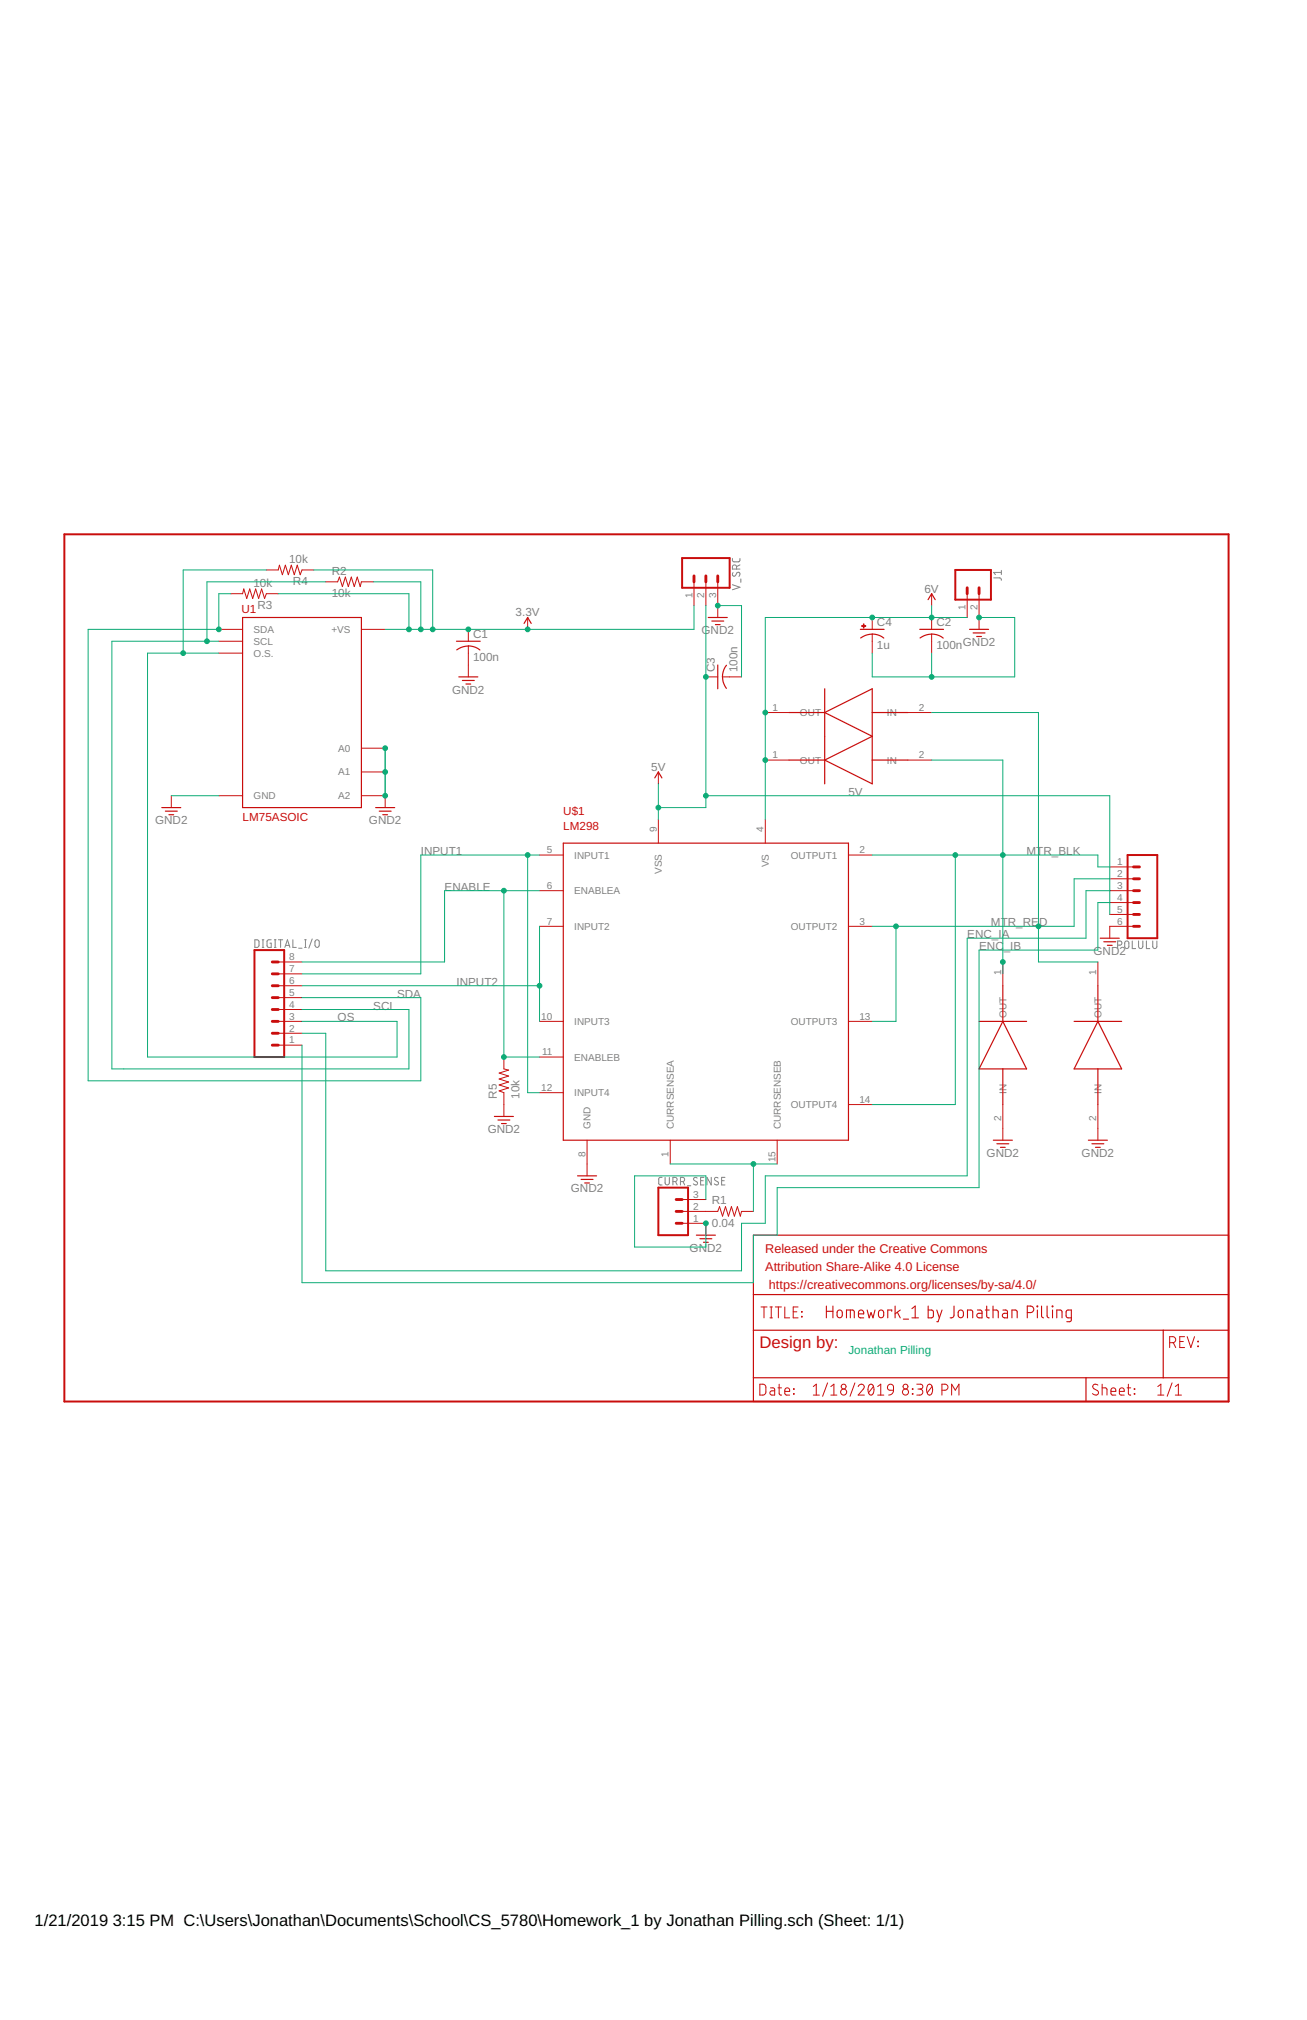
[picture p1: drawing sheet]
<svg xmlns="http://www.w3.org/2000/svg" width="279mm" height="432mm" viewBox="0 0 279 432" stroke-linecap="round" stroke-linejoin="round" font-family="sans-serif">
<g fill="none" stroke="#808080" stroke-width=".21">
<path d="M156.6 119.4v.5l.3 .2h1.1l.2-.2v-.5M156.6 125l1.6 .5-1.6 .6M156.7 122.4a.41 .41 0 0 0-.1 .6 .41 .41 0 0 0 .6 0l.3-.5a.44 .44 0 0 1 .7 .1 .44 .44 0 0 1-.2 .6M157.5 121.6v-.4a.44 .44 0 0 0-.5-.4 .44 .44 0 0 0-.4 .4v.4h1.6M158.2 120.8l-.7 .3M158.4 123.8v.7M212.4 123.5h1.4l.3 .6M214.1 121.9v.9M214.1 122.4h-1.7l.4 .4M54.5 200.9h.6l.3 .3v1l-.3 .3h-.6zM56 200.9h.4M56 202.5h.4"/>
<path d="M56.2 200.9v1.6M58 200.9h-.7l-.2 .2v1.1l.2 .3h.7v-.9h-.3M58.7 200.9h.3M58.7 202.5h.3M58.8 200.9v1.6M59.5 200.9h.9M60 200.9v1.6M60.9 202.5l.5-1.6 .6 1.6M61 202.1h.8M62.6 200.9v1.6h.7M63.8 202.7h.8M65.1 200.9h.4"/>
<path d="M65.1 202.5h.4M65.3 200.9v1.6M66.7 200.7l-.7 2M67.5 201l.3-.1 .3 .1 .1 1.1a.46 .46 0 0 1-.4 .4 .46 .46 0 0 1-.5-.4zM238.9 202h.5a.44 .44 0 0 0 .4-.4 .44 .44 0 0 0-.4-.5h-.5v1.7M240.6 201.3l.3-.2 .3 .2 .1 1a.44 .44 0 0 1-.4 .5 .44 .44 0 0 1-.5-.5zM242 201.1v1.7h.8M243.4 201.1v1.2a.46 .46 0 0 0 .5 .5 .46 .46 0 0 0 .4-.5v-1.2M245.1 201.1v1.7h.7M246.4 201.1v1.2a.44 .44 0 0 0 .5 .5 .44 .44 0 0 0 .4-.5v-1.2M141.5 251.7h-.5l-.2 .3v1.1l.2 .2h.5M142.2 251.7v1.2a.46 .46 0 0 0 .4 .4 .46 .46 0 0 0 .5-.4v-1.2"/>
<path d="M143.8 252.6h.5a.46 .46 0 0 0 .5-.5 .46 .46 0 0 0-.5-.4h-.5v1.6M144.4 252.6l.4 .7M145.5 252.6h.4a.46 .46 0 0 0 .5-.5 .46 .46 0 0 0-.5-.4h-.4v1.6M146 252.6l.4 .7M147 253.5h.7M149 251.8l-.2-.1a.38 .38 0 0 0-.5 .1 .38 .38 0 0 0 .1 .5l.5 .3a.41 .41 0 0 1 .1 .6 .41 .41 0 0 1-.6 0l-.2-.1M149.8 252.4h.5M150.5 251.7h-.7v1.6h.7M152 251.7v1.6l-.9-1.6v1.6M153.5 251.8l-.5-.1-.3 .3 .1 .3 .6 .3a.4 .4 0 0 1 .1 .6 .4 .4 0 0 1-.6 0l-.2-.1M154.3 252.4h.5M155 251.7h-.7v1.6h.7"/>
</g>
<path d="M13.8 114.2h248.8v185.4h-248.8zM145.8 119.3h10.2v6.3h-10.2zM204.2 121.8h7.6v6.4h-7.6zM241 182.8h6.4v17.8h-6.4zM54.4 203.1h6.3v22.9h-6.3zM140.7 253.9h6.4v10.1h-6.4z" fill="none" stroke="#c90d0c" stroke-width=".42"/>
<g fill="none" stroke="#c90d0c" stroke-width=".25">
<path d="M51.9 132h25.4v40.6h-25.4zM97.6 137.1h5.1M97.6 138.9a4 4 0 0 1 5 0M112 133.3l.8-1.3 .8 1.3M151.4 132h4.1M152.2 132.8h2.5M152.9 133.5h1M183.9 134.5h5.1M184 136.4a4 4 0 0 1 4.9 0M196.6 134.5h5.1M196.7 136.4a4 4 0 0 1 4.9 0M198.4 128.2l.8-1.3 .7 1.3"/>
<path d="M207.3 134.5h4M208 135.3h2.6M208.8 136.1h1M98.1 144.7h4.1M98.8 145.5h2.6M99.6 146.2h1M153.4 142.2v5M155.3 142.2a4 4 0 0 0 0 5M168.7 152.3h7.6M176.3 152.3l10.2 5.1-10.2 5.1M176.3 152.3l10.2-5.1v20.4l-10.2-5.1M176.3 147.2v20.4"/>
<path d="M186.5 152.3h7.6M34.6 172.6h4.1M35.3 173.4h2.6M36.1 174.2h1M80.3 172.6h4.1M81.1 173.4h2.5M81.8 174.2h1M140 166.3l.7-1.3 .8 1.3M168.7 162.5h7.6M186.5 162.5h7.6M120.4 180.2h61v63.5h-61zM209.3 218.3h10.2"/>
<path d="M214.4 218.3l5.1 10.2h-10.2zM214.4 210.7v7.6M229.6 218.3h10.2M234.7 218.3l5.1 10.2h-10.2zM234.7 210.7v7.6M235.2 200.6h4.1M236 201.3h2.5M236.7 202.1h1M105.7 238.7h4M106.4 239.4h2.6M214.4 228.5v7.6M234.7 228.5v7.6"/>
<path d="M107.2 240.2h1M123.5 251.4h4M124.2 252.1h2.6M125 252.9h1M212.3 243.7h4.1M213.1 244.5h2.5M213.9 245.3h1M232.7 243.7h4M233.4 244.5h2.6M234.2 245.3h1M148.9 264h4M149.6 264.8h2.6"/>
<path d="M150.4 265.6h1M161.1 264h101.5v35.6h-101.5zM161.1 276.7h101.5M161.1 284.4h101.5M161.1 294.5h101.5M232.2 294.5v5.1M248.7 284.4v10.1"/>
</g>
<g fill="none" stroke="#c90d0c" stroke-width=".21">
<path d="M46.8 134.5h5.1M46.8 137.1h5.1M46.8 139.6h5.1M49.3 126.9h2.6l.2-1 .6 2 .7-2 .6 2 .7-2 .6 2 .6-2 .7 2 .3-1h2.6M56.9 121.8h2.6l.2-1 .7 2.1 .6-2.1 .6 2.1 .7-2.1 .6 2.1 .6-2.1 .7 2.1 .4-1.1h2.5M69.6 124.4h2.6l.4-1 .6 2 .6-2 .7 2 .6-2 .6 2 .7-2 .6 2 .3-1h2.5M77.3 134.5h5M100.1 134.5v2.6M100.1 138.1v6.6M112.8 132v2.5M148.4 124.4v5.1M150.9 124.4v5.1"/>
<path d="M153.4 124.4v7.6M186.5 132v2.5M186.5 135.6v4M199.2 126.9v2.6M199.2 132v2.5M199.2 135.6v4M206.8 126.9v5.1M209.3 126.9v7.6M77.3 159.9h5M150.9 144.7h2.5M154.5 144.7h4M163.6 152.3h5.1"/>
<path d="M194.1 152.3h5.1M36.6 170.1v2.5M46.8 170.1h5.1M77.3 170.1h5v2.5M77.3 165h5M140.7 165v2.6M140.7 175.2v5M163.6 175.2v5M163.6 162.5h5.1M194.1 162.5h5.1M115.3 182.8h5.1M115.3 198h5.1"/>
<path d="M115.3 190.4h5.1M181.4 182.8h5.1M181.4 198h5.1M237.2 190.4h5.1M237.2 185.3h5.1M237.2 187.9h5.1M237.2 192.9h5.1M237.2 195.5h5.1M242.3 198h-5.1v2.6M59.5 218.3h5.1M59.5 215.8h5.1M59.5 213.3h5.1"/>
<path d="M59.5 210.7h5.1M59.5 208.2h5.1M59.5 205.6h5.1M115.3 218.3h5.1M181.4 218.3h5.1M214.4 205.6v5.1M234.7 205.6v5.1M59.5 223.4h5.1M59.5 220.9h5.1M107.7 226v2.5l1 .2-2 .7 2 .6-2 .7 2 .6-2 .6 2 .7-2 .6 1 .4v5.1M115.3 233.6h5.1M115.3 226h5.1"/>
<path d="M181.4 236.1h5.1M214.4 236.1v7.6M234.7 236.1v7.6M125.5 243.7v7.7M143.3 243.7v5.1M145.8 259h7.6l.4-1.1 .7 2.1 .6-2.1 .6 2.1 .7-2.1 .6 2.1 .6-2.1 .7 2.1 .2-1h2.6M145.8 256.4h5.1M166.1 243.7v5.1M145.8 261.5h5.1v2.5M162.7 279.4h1.3M163.3 279.4v2.3M164.6 279.4h.5"/>
<path d="M164.9 279.4v2.3M165.7 279.4h1.3M166.4 279.4v2.3M167.8 279.4v2.3h1M170.6 279.4h-1v2.3h1M162.4 295.9h.9l.4 .4v1.5l-.4 .4h-.9zM164.6 281.7h.5M164.7 296.7h.7l.2 .2v1.3h-.6a.46 .46 0 0 1-.4-.4 .46 .46 0 0 1 .4-.5h.6M166.3 296.7h.8M166.6 295.9v2.1l.5 .2M167.8 297.4h1a.54 .54 0 0 0-.4-.7 .54 .54 0 0 0-.6 .5l.1 .9 .9 .1M169.6 280.4h.7"/>
<path d="M169.6 296.9l.2 .1zM169.6 297.9l.2 .1zM171.3 280.4l.2 .1zM171.3 281.4l.2 .1zM173.9 298.2h1.3M173.9 296.4l.6-.5v2.3M176.9 295.6l-1 2.9M177.6 298.2h1.3M177.6 296.4l.7-.5v2.3M182.8 295.6l-1.1 2.9M183.5 296.4a.64 .64 0 0 1 .9-.5 .64 .64 0 0 1 .2 1l-1.1 1.3h1.3M185.8 296.1a.62 .62 0 0 1 .8-.1 .62 .62 0 0 1 .2 .8 .99 .99 0 0 1-.7 1.4 1.65 1.65 0 0 1-.3-2.1z"/>
<path d="M186.7 296.4l-1 1.3M187.6 298.2h1.3M187.6 296.4l.7-.5v2.3M189.8 296.1a.64 .64 0 0 1 .8-.2 .64 .64 0 0 1 .4 .6v.7h-.8a.62 .62 0 0 1-.5-.4 .62 .62 0 0 1 .1-.7zM191 297.2l-.3 .7-.7 .3M195 297.9l.2 .1zM195 296.9l.2 .1zM196 295.9h.8a.52 .52 0 0 1 .5 .5 .52 .52 0 0 1-.5 .5h-.6M196.6 296.9a.65 .65 0 0 1 .7 .7 .65 .65 0 0 1-.7 .6h-.6M198.3 296.1a.62 .62 0 0 1 .8-.1 .62 .62 0 0 1 .2 .8 .99 .99 0 0 1-.7 1.4 1.68 1.68 0 0 1-.3-2.1zM199.2 296.4l-1 1.3M201.4 297.2h.6a.65 .65 0 0 0 .6-.7 .65 .65 0 0 0-.6-.6h-.6v2.3"/>
<path d="M203.4 298.2v-2.3l.8 1.3 .8-1.3v2.3M234.7 296.1a.58 .58 0 0 0-.9-.1 .58 .58 0 0 0 0 .9l.8 .3a.54 .54 0 0 1 .1 .8 .54 .54 0 0 1-.7 .2l-.5-.3M235.6 296.7l.9 .1 .1 1.4M235.6 295.9v2.3M237.5 297.4h1a.54 .54 0 0 0-.3-.7 .54 .54 0 0 0-.7 .5l.1 .9 .9 .1M239.3 297.4h1a.54 .54 0 0 0-.3-.7 .54 .54 0 0 0-.7 .5l.1 .9 .9 .1M240.9 296.7h.8M241.2 295.9v2.1l.5 .2M242.5 297.9l.1 .1zM242.5 296.9l.1 .1zM247.5 298.2h1.3M247.5 296.4l.7-.5v2.3"/>
<path d="M250 287h.7a.65 .65 0 0 0 .6-.6 .65 .65 0 0 0-.6-.7h-.7v2.4M250.5 295.6l-1 2.9M250.8 287l.5 1.1M251.2 298.2h1.4M251.2 296.4l.7-.5v2.3M252.2 286.8h.8M253.2 285.7h-1v2.4h1M253.8 285.7l.8 2.4 .8-2.4M256.1 286.7l.1 .1zM256.1 287.7l.1 .2z"/>
<circle cx="180.3" cy="297.6" r=".65"/>
<circle cx="180.4" cy="296.4" r=".52"/>
<circle cx="193.6" cy="297.6" r=".65"/>
<circle cx="193.6" cy="296.4" r=".52"/>
</g>
<g fill="none" stroke="#c90d0c" stroke-width=".23">
<path d="M176.7 279.2v2.5M178.1 279.2v2.5M191.3 279.2v2.5M194.9 279.7l.7-.5v2.5M198.4 279.2v2.5l1-.1 .1-.3-.1-1.2-1-.1M203.9 279.2v2.1l-.2 .3-.6 .1M210.9 279.2v2.3l.6 .2M212.3 279.2v2.5M221.7 279.2l.1 .1zM222.7 279.2v2.1l.1 .3 .3 .1M223.8 279.2v2.1l.2 .3 .3 .1M224.9 279.2l.2 .1z"/>
<path d="M176.7 280.3h1.4M179.1 280.2l.5-.2a.96 .96 0 0 1 .2 1.6h-.6l-.2-.3zM181 281.7v-1.7l1.5 .1 .1 1.6M181.8 280v1.7M183.5 280.9h1.1a.59 .59 0 0 0-.4-.9 .59 .59 0 0 0-.7 .6l.1 1 1 .1M185.4 280l.4 1.7 .4-1.1 .4 1.1 .4-1.7M187.9 280.2l.5-.2a.97 .97 0 0 1 .2 1.6l-.3 .1-.4-.2-.1-.4zM190.6 280.3v-.3h-.8v1.7M191.8 280.5l.6 1.2M192.4 280l-1.1 .9M193.1 282h1.1M194.9 281.7h1.4"/>
<path d="M200.3 280l.5 1.7M201.4 280l-.9 2.5h-.2M205 280.2l.5-.2a.96 .96 0 0 1 .2 1.6h-.6l-.2-.3zM206.8 281.7v-1.7l1 .1 .1 1.6M208.9 280l.8 .1 .2 .3v1.3h-.6a.49 .49 0 0 1-.5-.5 .49 .49 0 0 1 .5-.5h.6M210.6 280h.9M212.3 280l1 .1 .1 1.6M214.4 280l.7 .1 .2 .2 .1 1.4h-.6a.49 .49 0 0 1-.5-.5 .49 .49 0 0 1 .5-.5h.6M216.3 281.7v-1.7l.9 .1 .2 .2v1.4M219.6 280.6h.7a.7 .7 0 0 0 .7-.7 .7 .7 0 0 0-.7-.7h-.7v2.5M221.8 280v1.7M225 280v1.7"/>
<path d="M225.9 281.7v-1.7l.9 .1 .2 .2v1.4M229 281.7h-.7l-.4-.2v-1.1l.1-.3 1-.1v2.3l-.2 .2h-.8"/>
</g>
<g fill="none" stroke="#c90d0c" stroke-width=".61">
<path d="M148.4 123.1v1.3M150.9 123.1v1.3M153.4 123.1v1.3M206.8 125.6v1.3M209.3 125.6v1.3M242.3 190.4h1.3M242.3 187.9h1.3M242.3 185.3h1.3M242.3 195.5h1.3M242.3 192.9h1.3M242.3 198h1.3M58.2 218.3h1.3"/>
<path d="M58.2 213.3h1.3M58.2 215.8h1.3M58.2 210.7h1.3M58.2 208.2h1.3M58.2 205.6h1.3M58.2 220.9h1.3M58.2 223.4h1.3M144.5 256.4h1.3M144.5 259h1.3M144.5 261.5h1.3"/>
</g>
<g fill="#c90d0c" stroke="#c90d0c" stroke-width=".21">
<path d="M184.2 133.8h.9v.1h-.9z"/>
<path d="M184.6 133.4h.1v.9h-.1z"/>
</g>
<g fill="none" stroke="#0dab76" stroke-width=".21">
<path d="M46.8 139.6h-15.3v86.4h53.4v-7.7h-20.3M46.8 137.1h-22.9v91.4h63.5v-12.7h-22.8M49.3 126.9h-2.5v7.6h-28v96.5h71.2v-17.7h-25.4M56.9 121.8h-17.7v17.8M59.5 126.9h27.9v7.6M67.1 121.8h25.4v12.7M69.6 124.4h-25.4v12.7M79.8 124.4h10.2v10.1M148.4 129.5v5h-66.1M150.9 129.5v43.1h-10.2M153.4 129.5h5.1v15.2M199.2 129.5v2.5"/>
<path d="M199.2 139.6v5.1M206.8 132h-43.2v43.2M209.3 132h7.6v12.7h-30.4v-5.1M82.3 159.9v10.2M199.2 152.3h22.8v53.3h12.7M36.6 170.1h10.2M140.7 167.6v7.6M150.9 170.1h86.3v25.4M199.2 162.5h15.2v45.7M107.7 190.4v35.6h7.6M112.8 182.8v50.8h2.5M115.3 190.4h-20.3v15.2h-30.4"/>
<path d="M115.3 182.8h-25.3v25.4h-25.4M115.3 198v20.3M186.5 182.8h48.2v2.5h2.5M191.5 198v20.3h-5M204.2 182.8v53.3h-17.7M237.2 190.4h-5v10.2h-25.4v50.8h-43.2v10.1h-5.1v10.2h-88.9v-50.8h-5M237.2 192.9h-2.5v10.2h-25.4v50.8h-43.2v10.1h-5v10.2h-96.5v-50.8M237.2 187.9h-7.6v10.1h-43.1M64.6 210.7h50.7M143.3 248.8h22.8M150.9 256.4v-5h-15.2v15.2h15.2v-5.1M161.1 248.8v10.2"/>
</g>
<g fill="#0dab76" stroke="#0dab76" stroke-width=".21">
<circle cx="107.7" cy="190.4" r=".51"/>
<circle cx="107.7" cy="226" r=".51"/>
<circle cx="204.2" cy="182.8" r=".51"/>
<circle cx="214.4" cy="182.8" r=".51"/>
<circle cx="214.4" cy="205.6" r=".51"/>
<circle cx="191.5" cy="198" r=".51"/>
<circle cx="222" cy="198" r=".51"/>
<circle cx="112.8" cy="182.8" r=".51"/>
<circle cx="115.3" cy="210.7" r=".51"/>
<circle cx="161.1" cy="248.8" r=".51"/>
<circle cx="150.9" cy="261.5" r=".51"/>
<circle cx="153.4" cy="129.5" r=".51"/>
<circle cx="112.8" cy="134.5" r=".51"/>
<circle cx="100.1" cy="134.5" r=".51"/>
<circle cx="87.4" cy="134.5" r=".51"/>
<circle cx="90" cy="134.5" r=".51"/>
<circle cx="92.5" cy="134.5" r=".51"/>
<circle cx="209.3" cy="132" r=".51"/>
<circle cx="199.2" cy="144.7" r=".51"/>
<circle cx="82.3" cy="165" r=".51"/>
<circle cx="82.3" cy="170.1" r=".51"/>
<circle cx="82.3" cy="159.9" r=".51"/>
<circle cx="150.9" cy="144.7" r=".51"/>
<circle cx="140.7" cy="172.6" r=".51"/>
<circle cx="150.9" cy="170.1" r=".51"/>
<circle cx="199.2" cy="132" r=".51"/>
<circle cx="186.5" cy="132" r=".51"/>
<circle cx="163.6" cy="152.3" r=".51"/>
<circle cx="163.6" cy="162.5" r=".51"/>
<circle cx="46.8" cy="134.5" r=".51"/>
<circle cx="44.2" cy="137.1" r=".51"/>
<circle cx="39.2" cy="139.6" r=".51"/>
</g>
<text font-size="3.6" fill="#c90d0c" x="162.3" y="288.2">Design by:</text>
<g font-size="3.5">
<text x="7.4" y="411.7">1/21/2019</text>
<text x="24.1" y="411.7">3:15 PM C:\Users\Jonathan\Documents\School\CS_5780\Homework_1 by Jonathan Pilling.sch (Sheet: 1/1)</text>
</g>
<g font-size="2.7" fill="#c90d0c">
<text x="163.6" y="267.8">Released under the Creative Commons</text>
<text x="163.6" y="271.7">Attribution Share-Alike 4.0 License</text>
<text x="164.4" y="275.5">https://creativecommons.org/licenses/by-sa/4.0/</text>
</g>
<g font-size="2.5" fill="#808080">
<text x="54.2" y="125.4">10k</text>
<text x="61.8" y="120.3">10k</text>
<text x="62.6" y="125.1">R4</text>
<text x="70.9" y="122.9">R2</text>
<text x="55" y="130.2">R3</text>
<text x="70.9" y="127.7">10k</text>
<text x="110.2" y="131.7">3.3V</text>
<text x="197.6" y="126.7">6V</text>
<text x="101.1" y="136.4">C1</text>
<text x="150" y="135.6">GND2</text>
<text x="187.5" y="133.9">C4</text>
<text x="200.2" y="133.9">C2</text>
<text x="101.1" y="141.3">100n</text>
<text x="152.8" y="143.7" transform="rotate(-90 152.8 143.7)">C3</text>
<text x="157.6" y="143.7" transform="rotate(-90 157.6 143.7)">100n</text>
<text x="187.5" y="138.7">1u</text>
<text x="200.2" y="138.7">100n</text>
<text x="205.8" y="138.1">GND2</text>
<text x="96.6" y="148.2">GND2</text>
<text x="139.2" y="164.8">5V</text>
<text x="181.4" y="170.1">5V</text>
<text x="33.2" y="176.2">GND2</text>
<text x="78.9" y="176.2">GND2</text>
<text x="90" y="182.8">I</text>
<text x="90.6" y="182.8">NPUT1</text>
<text x="219.5" y="182.8">MTR_BLK</text>
<text x="95" y="190.4">ENABLE</text>
<text x="206.8" y="200.6">ENC_IA</text>
<text x="209.3" y="203.1">ENC</text>
<text x="211.8" y="198">MTR_RE</text>
<text x="214.6" y="203.1">_IB</text>
<text x="222.1" y="198">D</text>
<text x="233.8" y="204.1">GND2</text>
<text x="79.8" y="215.8">SCL</text>
<text x="84.9" y="213.3">SDA</text>
<text x="97.6" y="210.7">INPUT2</text>
<text x="72.2" y="218.3">OS</text>
<text x="106.2" y="234.8" transform="rotate(-90 106.2 234.8)">R5</text>
<text x="111" y="234.8" transform="rotate(-90 111 234.8)">10k</text>
<text x="104.3" y="242.2">GND2</text>
<text x="210.9" y="247.3">GND2</text>
<text x="231.2" y="247.3">GND2</text>
<text x="122" y="254.9">GND2</text>
<text x="152.2" y="257.5">R1</text>
<text x="152.2" y="262.3">0.04</text>
<text x="147.4" y="267.6">GND2</text>
</g>
<g font-size="2.5" fill="#c90d0c">
<text x="51.6" y="131">U1</text>
<text x="51.9" y="175.4">LM75ASOIC</text>
<text x="120.4" y="174.1">U$1</text>
<text x="120.4" y="177.5">LM298</text>
</g>
<text font-size="2.5" fill="#0dab76" x="181.4" y="289.4">Jonathan Pilling</text>
<g font-size="2.1" fill="#808080">
<text x="148" y="127.9" transform="rotate(-90 148 127.9)">1</text>
<text x="150.5" y="127.9" transform="rotate(-90 150.5 127.9)">2</text>
<text x="153.1" y="127.9" transform="rotate(-90 153.1 127.9)">3</text>
<text x="206.4" y="130.4" transform="rotate(-90 206.4 130.4)">1</text>
<text x="208.9" y="130.4" transform="rotate(-90 208.9 130.4)">2</text>
<text x="54.2" y="135.3">SDA</text>
<text x="54.2" y="137.8">SCL</text>
<text x="70.8" y="135.3">+VS</text>
<text x="54.2" y="140.4">O.S.</text>
<text x="165.2" y="152">1</text>
<text x="171" y="153.1">OUT</text>
<text x="189.6" y="153.1">IN</text>
<text x="196.4" y="152">2</text>
<text x="72.3" y="160.7">A0</text>
<text x="72.3" y="165.8">A1</text>
<text x="165.2" y="162.1">1</text>
<text x="171" y="163.2">OUT</text>
<text x="189.6" y="163.2">IN</text>
<text x="196.4" y="162.1">2</text>
<text x="54.2" y="170.8">GND</text>
<text x="72.3" y="170.8">A2</text>
<text x="140.4" y="177.9" transform="rotate(-90 140.4 177.9)">9</text>
<text x="163.2" y="177.9" transform="rotate(-90 163.2 177.9)">4</text>
<text x="116.9" y="182.4">5</text>
<text x="122.8" y="183.5">INPUT1</text>
<text x="164.4" y="185.4" transform="rotate(-90 164.4 185.4)">VS</text>
<text x="169" y="183.5">OUTPUT1</text>
<text x="183.7" y="182.4">2</text>
<text x="238.8" y="185">1</text>
<text x="116.9" y="190">6</text>
<text x="122.8" y="191.2">ENABLEA</text>
<text x="141.5" y="186.8" transform="rotate(-90 141.5 186.8)">VSS</text>
<text x="238.8" y="187.5">2</text>
<text x="238.8" y="190">3</text>
<text x="116.9" y="197.7">7</text>
<text x="183.7" y="197.7">3</text>
<text x="238.8" y="192.6">4</text>
<text x="238.8" y="195.1">5</text>
<text x="238.8" y="197.7">6</text>
<text x="122.8" y="198.8">INPUT2</text>
<text x="169" y="198.8">OUTPUT2</text>
<text x="61.8" y="207.8">7</text>
<text x="61.8" y="205.3">8</text>
<text x="214" y="208.4" transform="rotate(-90 214 208.4)">1</text>
<text x="234.3" y="208.4" transform="rotate(-90 234.3 208.4)">1</text>
<text x="61.8" y="215.4">4</text>
<text x="61.8" y="212.9">5</text>
<text x="61.8" y="210.4">6</text>
<text x="61.8" y="220.5">2</text>
<text x="61.8" y="218">3</text>
<text x="115.7" y="218">10</text>
<text x="122.8" y="219.1">INPUT3</text>
<text x="169" y="219.1">OUTPUT3</text>
<text x="183.7" y="218">13</text>
<text x="215.1" y="217.6" transform="rotate(-90 215.1 217.6)">OUT</text>
<text x="235.5" y="217.6" transform="rotate(-90 235.5 217.6)">OUT</text>
<text x="61.8" y="223.1">1</text>
<text x="115.9" y="225.6">11</text>
<text x="122.8" y="226.7">ENABLEB</text>
<text x="115.7" y="233.2">12</text>
<text x="215.1" y="233.8" transform="rotate(-90 215.1 233.8)">IN</text>
<text x="235.5" y="233.8" transform="rotate(-90 235.5 233.8)">IN</text>
<text x="122.8" y="234.3">INPUT4</text>
<text x="169" y="236.9">OUTPUT4</text>
<text x="183.7" y="235.8">14</text>
<text x="214" y="239.6" transform="rotate(-90 214 239.6)">2</text>
<text x="234.3" y="239.6" transform="rotate(-90 234.3 239.6)">2</text>
<text x="126.3" y="241.4" transform="rotate(-90 126.3 241.4)">GND</text>
<text x="144" y="241.4" transform="rotate(-90 144 241.4)">CURRSENSEA</text>
<text x="166.9" y="241.4" transform="rotate(-90 166.9 241.4)">CURRSENSEB</text>
<text x="125.1" y="247.2" transform="rotate(-90 125.1 247.2)">8</text>
<text x="142.9" y="247.2" transform="rotate(-90 142.9 247.2)">1</text>
<text x="165.8" y="248.4" transform="rotate(-90 165.8 248.4)">15</text>
<text x="148.2" y="256.1">3</text>
<text x="148.2" y="261.1">1</text>
<text x="148.2" y="258.6">2</text>
</g>
</svg>
